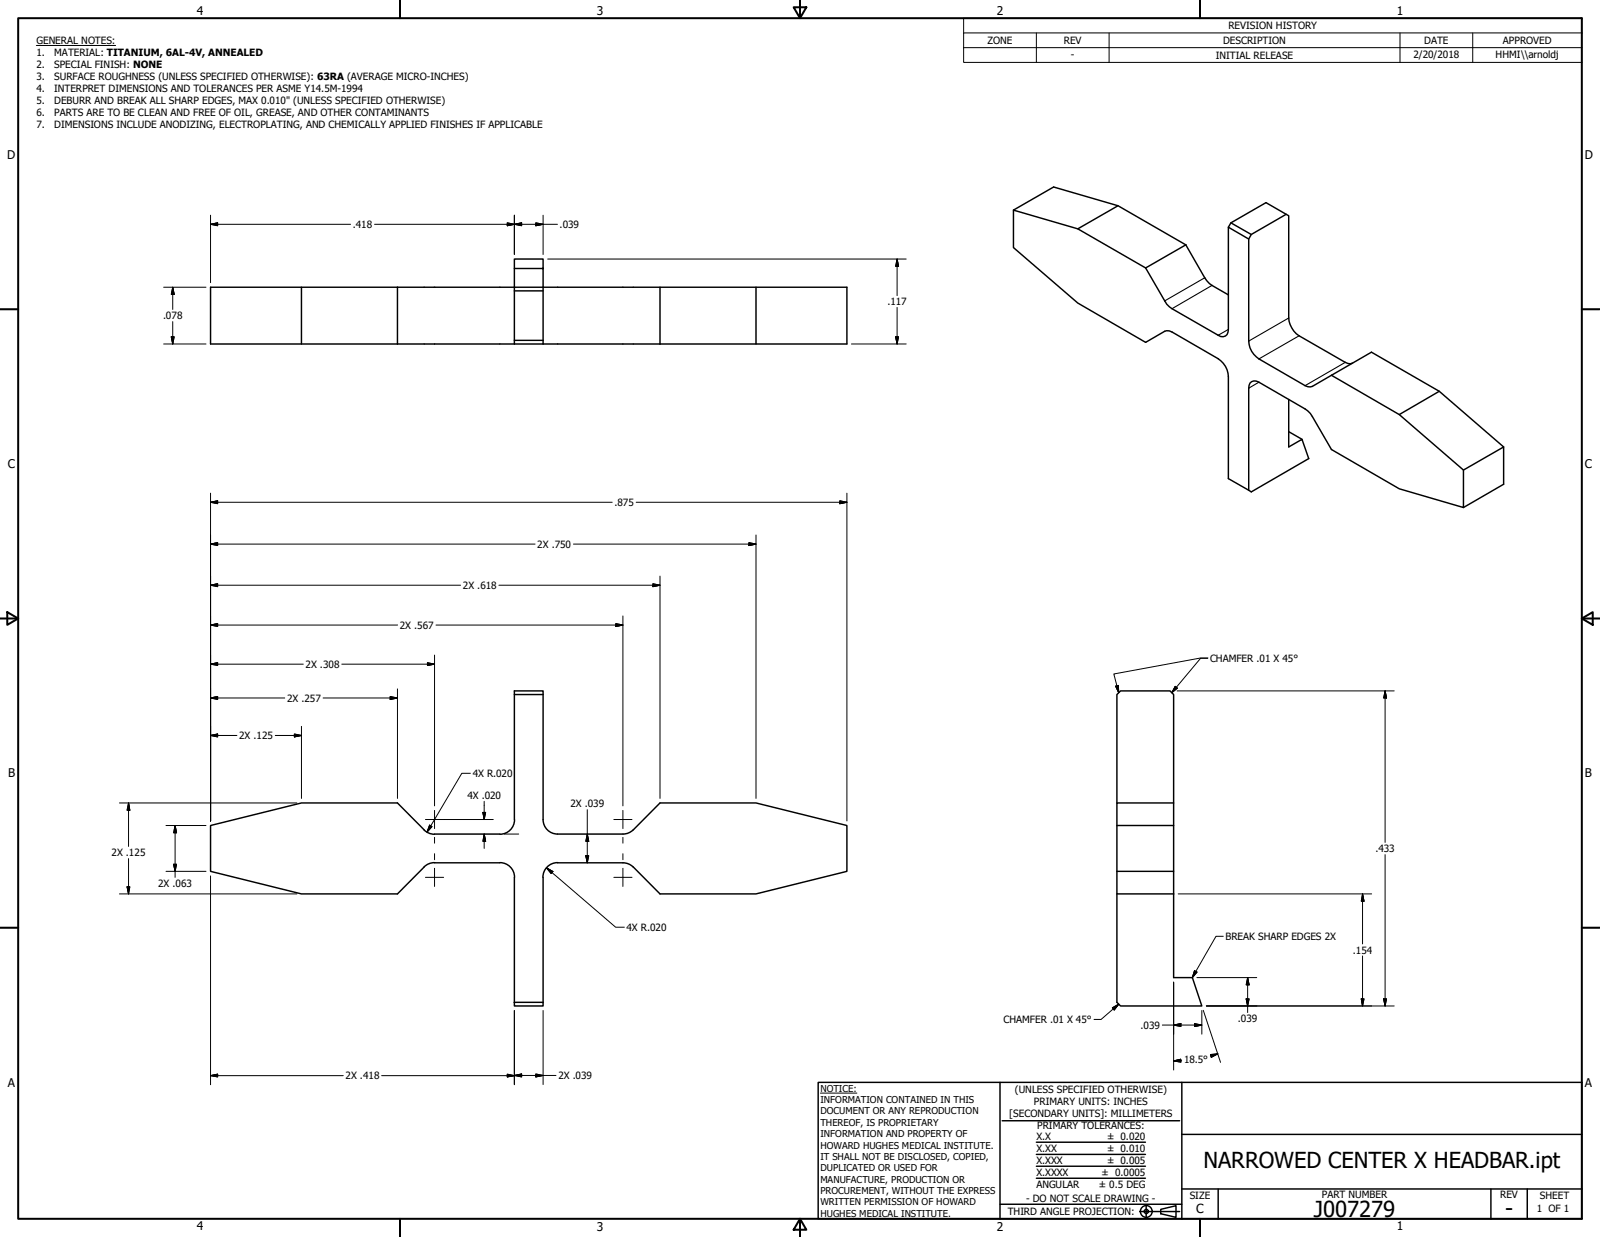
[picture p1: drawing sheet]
<svg xmlns="http://www.w3.org/2000/svg" width="559mm" height="432mm" viewBox="0 0 559 432" stroke-linecap="round" stroke-linejoin="round" font-family="sans-serif">
<!-- layer: Visible (ANSI) -->
<g fill="none" stroke="#000" stroke-width=".51">
<path d="M353.9 73.3l14.1-8 22.5 6.5 23.6 13.7M390.5 71.8l-14.1 8.1M429 79.3l7.1 4.1M429.9 77.8l7.1 4.1M449.2 74.8l-7-4.1-12.3 7.1-.9 1.5v35.7a2.16 2.16 0 0 1-1 2.3 2.16 2.16 0 0 1-2.6-.3l-17-9.9-1.6-2.1-6.7-11.5M179.6 93.7v26.4M189.7 93.7h-10.1v-3.3h10.1v29.7M400.1 93.5l-23.7-13.6-22.5-6.6v13.1l22.5 19.4 23.7 13.7 6.7-3.9 1.6-.1 17 9.7a7.7 7.7 0 0 1 3.6 6.2v35.7l8 4.6 20.1-11.6-2.4-6.7-4.6 2.6v-16.6M414.1 85.5l7.4 12.5 1.8 1.6 5.7 3.3M414.1 85.5l-14 8M105.3 100.3v19.8M138.8 100.3h-65.3v19.8h65.3"/>
<path d="M138.8 100.3h91.7M138.8 100.3v19.8M179.6 118.8h10.1M179.6 101.5h10.1M230.5 100.3h65.3v19.8h-65.3zM264 100.3v19.8M138.8 120.1h91.7M465 131l23.7 13.7 22.4 19.4v13.1l-22.4-6.6-23.7-13.7-6.7-11.5-1.5-2-17.1-10a2.19 2.19 0 0 0-2.5-.2 2.19 2.19 0 0 0-1.1 2.3v35.6M465 131l14-8.1 23.7 13.7 22.4 19.4v13l-14 8.2M472.4 126.7l-.8 .3-1.8-.5-16.1-9.3a8.3 8.3 0 0 1-3.6-6.2v-35.7l-.9-.5-12.2 7.1-.9 1.5v35.7a7.7 7.7 0 0 0 3.6 6.2l17.1 9.7 1.5-.1 6.7-3.9M502.7 136.6l-14 8.1M450.1 150.7l4.6 2.7"/>
<path d="M525.1 156l-14 8.1M179.6 242.4h10.1M148.1 289.7l1.4 1 2.2 .5 22.9-.1M148.1 289.7l-9.3-9.4h-33.5l-31.8 7.9v16l31.8 7.8h33.5l9.3-9.4M179.6 286.1v-44.9h10.1v44.9M179.7 286.1a5.1 5.1 0 0 1-5.1 5.1M189.7 286.1a5 5 0 0 0 5 5M194.8 291.1h22.8l1.7-.2 1.9-1.2 9.3-9.4h33.5l31.8 7.9v16l-31.8 7.8h-33.5l-9.3-9.3-1.9-1.2-1.7-.3h-22.8M390.1 280.3v-37.9l1.3-1.2h17.2l1.3 1.2v69.6M390.1 288.2h19.8M409.9 280.3h-19.8v31.7h19.8M174.6 301.2l-22.9-.1-1.7 .3-1.9 1.2"/>
<path d="M174.6 301.1a5.1 5.1 0 0 1 5.1 5.1M179.6 306.3v43.6M189.7 306.3v43.6M194.7 301.1a5.1 5.1 0 0 0-5.1 5.1M390.1 312v37.9l1.3 1.3h28.3l-3.3-10h-6.5v-29.2M390.1 304.2h19.8M179.6 349.9h10.1v1.3h-10.1z"/>
</g>
<!-- layer: Visible Narrow (ANSI) -->
<path d="M420.8 97l-14 8M423.3 99.6l-14 8.2M429 115l-3.6 2M450.1 111l-14 8.1M453.7 117.2l-14 8.1M439.7 133.4l-3.6 2.1M469.8 126.5l-14 8.1" fill="none" stroke="#000" stroke-width=".38"/>
<!-- layer: Border (ANSI) -->
<g fill="none" stroke="#000" stroke-width=".7">
<path d="M6.3 6.3h546.1v419.1h-546.1zM139.7 0v6.3M277.2 2.5h4.4l-2.2 3.8zM279.4 0v6.3M419.1 0v6.3M0 107.9h6.3M552.4 107.9h6.4M0 215.9h6.3M2.5 213.7l3.8 2.2-3.8 2.2zM552.4 215.9l3.9-2.2v4.4zM552.4 215.9h6.4M0 323.8h6.3"/>
<path d="M552.4 323.8h6.4M139.7 425.4v6.4M279.4 425.4l2.2 3.9h-4.4zM279.4 425.4v6.4M419.1 425.4v6.4"/>
</g>
<!-- layer: Title (ANSI) -->
<g fill="none" stroke="#000" stroke-width=".51">
<path d="M285.8 377.8h266.6v47.6h-266.6zM349.2 377.8v47.6M412.7 377.8v47.6M350 391.2h62M361.9 398.7h38.1M412.7 396h139.7M361.9 411.3h38.1M361.9 407.1h38.1M361.9 403h38.1M412.7 415h139.7M425.4 415v10.4M520.7 415v10.4"/>
<path d="M533.4 415v10.4M349.2 420.4h63.5M398 422.9h14M400.3 420.6v4.6M405.4 422.1l5.3-1.2v4l-5.3-1.2z"/>
<circle cx="400.3" cy="422.9" r="2.06"/>
<circle cx="400.3" cy="422.9" r=".73"/>
</g>
<path d="M286.5 381.6h12.8" fill="none" stroke="#000" stroke-width=".35"/>
<!-- layer: Symbol (ANSI) -->
<g fill="none" stroke="#000" stroke-width=".35">
<path d="M12.7 15.9h27.7M336.5 11.5v-5.2h215.9v5.2M336.5 16.6h215.9M361.9 11.5v10.3M387.3 11.5v10.3M488.9 11.5v10.3M514.3 11.5v10.3M552.4 11.5h-215.9v5.1M552.4 11.5v10.3h-215.9v-5.2M389.6 239.5l1-.2 .1 2.5zM410.5 239.6l.7 .6-1.9 1.6zM421.8 229.8h-2.5l-10 12"/>
<path d="M421.9 229.7h-2.5l-30.4 5.6 1.7 6.5M417.2 338.8l.9 .5-1.7 1.9zM427.2 326.8h-2.5l-8.3 14.4M388.5 351.8l2.2-1.3-1.6 2.1zM390.7 350.5l-6.1 5.4h-2.5"/>
</g>
<!-- layer: Dimension (ANSI) -->
<g fill="none" stroke="#000" stroke-width=".35">
<path d="M73.5 78.3l2.5-.5v1zM73.5 75.1v23.6M73.5 78.3h48.9M130.8 78.3h63.9M177.2 77.8l2.4 .5-2.4 .5zM179.6 78.3l2.6-.5v1zM179.6 75.1v13.7M187.1 77.8l2.6 .5-2.6 .5zM189.7 75.1v13.7M191.3 90.4h125.2M313.3 90.4l.5 2.6h-1zM313.3 90.4v12.8"/>
<path d="M57.1 100.3h14.8M59.8 117.6h1l-.5 2.5zM60.3 100.3l.5 2.4h-1zM60.3 100.3v7.7M60.3 112.3v7.8M312.8 117.6h1l-.5 2.5zM313.3 107.3v12.8M57.1 120.1h14.8M297.4 120.1h19.1M73.5 175.3l2.5-.5v1zM73.5 175.3h140.3M73.5 172.1v114.5"/>
<path d="M222.2 175.3h73.6M293.3 174.8l2.5 .5-2.5 .5zM295.8 172.1v114.5M73.5 189.9l2.5-.5v1zM73.5 189.9h113.4M200.3 189.9h63.7M261.6 189.4l2.4 .5-2.4 .5zM264 186.8v91.9M73.5 204.3l2.5-.5v1zM73.5 218.2l2.5-.5v1zM73.5 204.3h87.3M73.5 218.2h65.4"/>
<path d="M152.3 218.2h65.3M174.2 204.3h56.3M215.1 217.7l2.5 .5-2.5 .5zM217.6 215v66.3M228 203.8l2.5 .5-2.5 .5zM230.5 201.1v77.6M73.5 231.8l2.5-.5v1zM73.5 231.8h32.4M119.4 231.8h32.4M149.3 231.3l2.5 .5-2.5 .5zM151.8 228.7v52.6M73.5 256.7l2.5-.5v1z"/>
<path d="M73.5 243.6l2.5-.5v1.1zM73.5 256.7h9.2M73.5 243.6h25.9M96.1 256.7h9.2M102.8 256.2l2.5 .5-2.5 .5zM105.3 253.6v25.1M112.8 243.6h26M136.3 243.1l2.5 .5-2.5 .6zM138.8 240.5v38.2M411.1 241.2h75.8M483.7 241.2l.6 2.4h-1.1zM483.7 241.2v52.9"/>
<path d="M164.3 269.9h-3l-12.1 20.5M169.1 279.7v6.4M41.7 280.3h62M44.9 280.3l.4 2.5h-.9zM44.9 280.3v15.2M44.9 299.7v12.3M58 288.2h13.9M61.2 288.2l.5 2.5h-1.1zM61.2 288.2v18.1M150.1 288l.8 .5-1.7 1.9zM154.9 286.1h17.4M168.7 283.6h.9l-.5 2.5z"/>
<path d="M169.1 291.1l.5 2.6h-.9zM169.1 291.1v5.1M176.1 291.1h5.1M204.6 298.7h1l-.5 2.5zM205.1 291.1l.5 2.6h-1zM205.1 282.6v18.6M483.7 298.3v52.9M41.7 312h62M44.4 309.6h.9l-.4 2.4zM58 304.2h13.9M60.6 301.7h1.1l-.5 2.5zM73.5 305.8v72.9"/>
<path d="M190.9 303l2.2 1.2-.6 .7zM190.9 303l24.1 20.7h3.1M411.5 312h67.5M475.9 312l.5 2.6h-1zM475.9 312v17.5M475.9 333.7v17.5M179.6 352.7v26M189.7 352.7v25.9M406 357.8h13.7M409.9 357.8l2.5-.5v1zM409.9 342.8v30.7M417.2 357.3l2.5 .5-2.5 .5z"/>
<path d="M418 341.2h20.9M419.7 352.7v8.3M420.2 352.7l6.1 18.1M421.3 351.2h65.6M435.2 348.7h1l-.5 2.5zM435.7 341.2l.5 2.6h-1zM435.7 341.2v12.2M475.4 348.7h1l-.5 2.5zM483.2 348.7h1.1l-.6 2.5zM73.5 375.5l2.5-.5v.9zM73.5 375.5h46.4M177.2 375l2.4 .5-2.4 .4z"/>
<path d="M179.6 375.4l2.6-.5v1zM187.1 374.9l2.6 .5-2.6 .5zM194.2 375.4l-60.9 .1M409.9 370.3l2.5-.5v1zM412.4 370.3h-2.5M412.7 370.3h-.3M422.8 368.1l2.5-.2-2.3 1.2zM425.3 367.9l-2.6 .7"/>
</g>
<g fill="#000" stroke="#000" stroke-width=".35">
<path d="M73.5 78.3l2.5-.5zM73.5 78.3l2.5-.5v1zM177.2 78.8l2.4-.5zM177.2 77.8l2.4 .5-2.4 .5zM179.6 78.3l2.6-.5zM179.6 78.3l2.6-.5v1zM187.1 78.8l2.6-.5zM187.1 77.8l2.6 .5-2.6 .5zM313.3 90.4l.5 2.6zM313.3 90.4l.5 2.6h-1zM59.8 117.5l.5 2.6zM59.8 117.5h1l-.5 2.6z"/>
<path d="M60.3 100.3l.5 2.4zM60.3 100.3l.5 2.4h-1zM312.8 117.5l.5 2.6zM312.8 117.5h1l-.5 2.6zM73.5 175.3l2.5-.5zM73.5 175.3l2.5-.5v1zM293.3 175.8l2.5-.5zM293.3 174.8l2.5 .5-2.5 .5zM73.5 189.9l2.5-.5zM73.5 189.9l2.5-.5v1zM261.6 190.4l2.4-.5zM261.6 189.4l2.4 .5-2.4 .5z"/>
<path d="M73.5 204.3l2.5-.5zM73.5 204.3l2.5-.5v1zM73.5 218.2l2.5-.5zM73.5 218.2l2.5-.5v1zM215.1 218.7l2.5-.5zM215.1 217.7l2.5 .5-2.5 .5zM228 204.8l2.5-.5zM228 203.8l2.5 .5-2.5 .5zM73.5 231.8l2.5-.5zM73.5 231.8l2.5-.5v1zM149.3 232.3l2.5-.5zM149.3 231.3l2.5 .5-2.5 .5z"/>
<path d="M73.5 256.7l2.5-.5zM73.5 256.7l2.5-.5v1zM73.5 243.6l2.5-.5zM73.5 243.6l2.5-.5v1.1zM102.8 257.2l2.5-.5zM102.8 256.2l2.5 .5-2.5 .5zM136.3 244.2l2.5-.6zM136.3 243.1l2.5 .5-2.5 .6zM483.7 241.2l.6 2.4zM483.7 241.2l.6 2.4h-1.1zM44.9 280.3l.4 2.5zM44.9 280.3l.4 2.5h-.9z"/>
<path d="M61.2 288.2l.5 2.5zM61.2 288.2l.5 2.5h-1.1zM150.1 288l-.9 2.4zM150.1 288l.8 .5-1.7 1.9zM168.7 283.6l.4 2.5zM168.7 283.6h.9l-.5 2.5zM169.1 291.1l.5 2.6zM169.1 291.1l.5 2.6h-.9zM204.6 298.7l.5 2.5zM204.6 298.7h1l-.5 2.5zM205.1 291.1l.5 2.6zM205.1 291.1l.5 2.6h-1z"/>
<path d="M44.4 309.6l.5 2.4zM44.4 309.6h.9l-.4 2.4zM60.6 301.7l.6 2.5zM60.6 301.7h1.1l-.5 2.5zM190.9 303l2.2 1.2zM190.9 303l2.2 1.2-.6 .7zM475.9 312l.5 2.6zM475.9 312l.5 2.6h-1zM409.9 357.8l2.5-.5zM409.9 357.8l2.5-.5v1zM417.2 358.3l2.5-.5zM417.2 357.3l2.5 .5-2.5 .5z"/>
<path d="M435.2 348.7l.5 2.5zM435.2 348.7h1l-.5 2.5zM435.7 341.2l.5 2.6zM435.7 341.2l.5 2.6h-1zM475.4 348.7l.5 2.5zM475.4 348.7h1l-.5 2.5zM483.2 348.7l.5 2.5zM483.2 348.7h1.1l-.6 2.5zM73.5 375.5l2.5-.5zM73.5 375.5l2.5-.5v.9zM177.2 375.9l2.4-.4zM177.2 375l2.4 .5-2.4 .4z"/>
<path d="M179.6 375.4l2.6-.5zM179.6 375.4l2.6-.5v1zM187.1 375.9l2.6-.5zM187.1 374.9l2.6 .5-2.6 .5zM409.9 370.3l2.5-.5zM409.9 370.3l2.5-.5v1zM423 369.1l2.3-1.2zM422.8 368.1l2.5-.2-2.3 1.2z"/>
</g>
<!-- layer: Center Mark (ANSI) -->
<path d="M148.6 286.1h6.3M151.8 282.9v6.3M151.8 292.3v2M151.8 298v2.1M214.4 286.1h6.3M217.6 282.9v6.3M217.6 292.3v2M217.6 298v2.1M148.6 306.3h6.3M151.8 303.1v6.3M214.4 306.3h6.3M217.6 303.1v6.3" fill="none" stroke="#000" stroke-width=".35"/>
<!-- layer: Symbol (ANSI) -->
<path d="M389.6 239.5l1.1 2.3zM389.6 239.5l1-.2 .1 2.5zM410.5 239.6l-1.2 2.2zM410.5 239.6l.7 .6-1.9 1.6zM417.2 338.8l-.8 2.4zM417.2 338.8l.9 .5-1.7 1.9zM390.7 350.5l-1.6 2.1zM388.5 351.8l2.2-1.3-1.6 2.1z" fill="#000" stroke="#000" stroke-width=".35"/>
<g font-size="7.7">
<text x="420.3" y="407.6">NARROWED CENTER X HEADBAR.ipt</text>
<text x="458.9" y="424.8">J007279</text>
<text x="525.7" y="424.4">-</text>
</g>
<text font-size="4.4" x="417.8" y="423.5">C</text>
<g font-size="4.2">
<text x="68.7" y="5.3">4</text>
<text x="208.4" y="5.3">3</text>
<text x="348.1" y="5.3">2</text>
<text x="487.8" y="5.3">1</text>
<text x="2.5" y="55.5">D</text>
<text x="553.5" y="55.5">D</text>
<text x="2.8" y="163.4">C</text>
<text x="553.5" y="163.4">C</text>
<text x="2.9" y="271.4">B</text>
<text x="553.5" y="271.4">B</text>
<text x="2.8" y="379.3">A</text>
<text x="553.5" y="379.3">A</text>
<text x="68.7" y="429.5">4</text>
<text x="208.4" y="429.6">3</text>
<text x="348.1" y="429.6">2</text>
<text x="487.8" y="429.5">1</text>
</g>
<g font-size="3.5">
<text x="429" y="10.2">REVISION HISTORY</text>
<text x="12.7" y="15.3">GENERAL NOTES:</text>
<text x="344.9" y="15.3">ZONE</text>
<text x="371.5" y="15.3">REV</text>
<text x="427.2" y="15.3">DESCRIPTION</text>
<text x="497.4" y="15.3">DATE</text>
<text x="524.9" y="15.3">APPROVED</text>
<text x="12.7" y="19.5">1.</text>
<text x="12.7" y="23.7">2.</text>
<text x="18.9" y="19.5">MATERIAL: TITANIUM, 6AL-4V, ANNEALED</text>
<text x="18.9" y="23.7">SPECIAL FINISH: NONE</text>
<text x="374" y="20.3">-</text>
<text x="424.6" y="20.4">INITIAL RELEASE</text>
<text x="493.6" y="20.3">2/20/2018</text>
<text x="522.4" y="20.1">HHMI\\arnoldj</text>
<text x="12.7" y="27.8">3.</text>
<text x="18.9" y="27.8">SURFACE ROUGHNESS (UNLESS SPECIFIED OTHERWISE): 63RA (AVERAGE MICRO-INCHES)</text>
<text x="12.7" y="32">4.</text>
<text x="18.9" y="32">INTERPRET DIMENSIONS AND TOLERANCES PER ASME Y14.5M-1994</text>
<text x="12.7" y="36.2">5.</text>
<text x="12.7" y="40.4">6.</text>
<text x="18.9" y="36.2">DEBURR AND BREAK ALL SHARP EDGES, MAX 0.010&quot; (UNLESS SPECIFIED OTHERWISE)</text>
<text x="18.9" y="40.4">PARTS ARE TO BE CLEAN AND FREE OF OIL, GREASE, AND OTHER CONTAMINANTS</text>
<text x="12.7" y="44.6">7.</text>
<text x="18.9" y="44.6">DIMENSIONS INCLUDE ANODIZING, ELECTROPLATING, AND CHEMICALLY APPLIED FINISHES IF APPLICABLE</text>
<text x="123.2" y="79.6">.418</text>
<text x="195.5" y="79.6">.039</text>
<text x="309.9" y="106.6">.117</text>
<text x="57" y="111.4">.078</text>
<text x="214.6" y="176.6">.875</text>
<text x="187.6" y="191.2">2X .750</text>
<text x="161.7" y="205.5">2X .618</text>
<text x="139.6" y="219.5">2X .567</text>
<text x="106.7" y="233.1">2X .308</text>
<text x="422.6" y="231.1">CHAMFER .01 X 45°</text>
<text x="100.3" y="244.9">2X .257</text>
<text x="83.5" y="258">2X .125</text>
<text x="165.1" y="271.2">4X R.020</text>
<text x="163.3" y="278.9">4X .020</text>
<text x="199.2" y="281.7">2X .039</text>
<text x="39" y="298.9">2X .125</text>
<text x="480.4" y="297.4">.433</text>
<text x="55.2" y="309.6">2X .063</text>
<text x="218.8" y="324.9">4X R.020</text>
<text x="428" y="328.1">BREAK SHARP EDGES 2X</text>
<text x="472.5" y="332.9">.154</text>
<text x="350.5" y="357.1">CHAMFER .01 X 45°</text>
<text x="398.3" y="359.1">.039</text>
<text x="432.3" y="356.8">.039</text>
<text x="413.5" y="371">18.5°</text>
<text x="120.7" y="376.7">2X .418</text>
<text x="195" y="376.7">2X .039</text>
<text x="354.5" y="381.6">(UNLESS SPECIFIED OTHERWISE)</text>
<text x="352.5" y="390">[SECONDARY UNITS]: MILLIMETERS</text>
<text x="361.1" y="385.8">PRIMARY UNITS: INCHES</text>
<text x="362.3" y="394.1">PRIMARY TOLERANCES:</text>
<text x="361.9" y="397.9">X.X</text>
<text x="386.7" y="398">± 0.020</text>
<text x="361.9" y="402.1">X.XX</text>
<text x="361.9" y="406.3">X.XXX</text>
<text x="386.7" y="402.1">± 0.010</text>
<text x="386.7" y="406.3">± 0.005</text>
<text x="361.9" y="410.5">X.XXXX</text>
<text x="384.7" y="410.5">± 0.0005</text>
<text x="358.4" y="419.7">- DO NOT SCALE DRAWING -</text>
<text x="361.9" y="414.6">ANGULAR</text>
<text x="383.8" y="414.7">± 0.5 DEG</text>
<text x="415.5" y="418.4">SIZE</text>
<text x="461.6" y="418.3">PART NUMBER</text>
<text x="523.9" y="418.3">REV</text>
<text x="537.8" y="418.4">SHEET</text>
<text x="352" y="424.2">THIRD ANGLE PROJECTION:</text>
<text x="536.7" y="423.2">1 OF 1</text>
</g>
<g font-size="3.3">
<text x="286.5" y="381.1">NOTICE:</text>
<text x="286.5" y="385">INFORMATION CONTAINED IN THIS</text>
<text x="286.5" y="389">DOCUMENT OR ANY REPRODUCTION</text>
<text x="286.5" y="392.9">THEREOF, IS PROPRIETARY</text>
<text x="286.5" y="396.9">INFORMATION AND PROPERTY OF</text>
<text x="286.5" y="400.9">HOWARD HUGHES MEDICAL INSTITUTE.</text>
<text x="286.5" y="404.9">IT SHALL NOT BE DISCLOSED, COPIED,</text>
<text x="286.5" y="408.9">DUPLICATED OR USED FOR</text>
<text x="286.5" y="412.8">MANUFACTURE, PRODUCTION OR</text>
<text x="286.5" y="416.8">PROCUREMENT, WITHOUT THE EXPRESS</text>
<text x="286.5" y="420.8">WRITTEN PERMISSION OF HOWARD</text>
<text x="286.5" y="424.8">HUGHES MEDICAL INSTITUTE.</text>
</g>
</svg>
